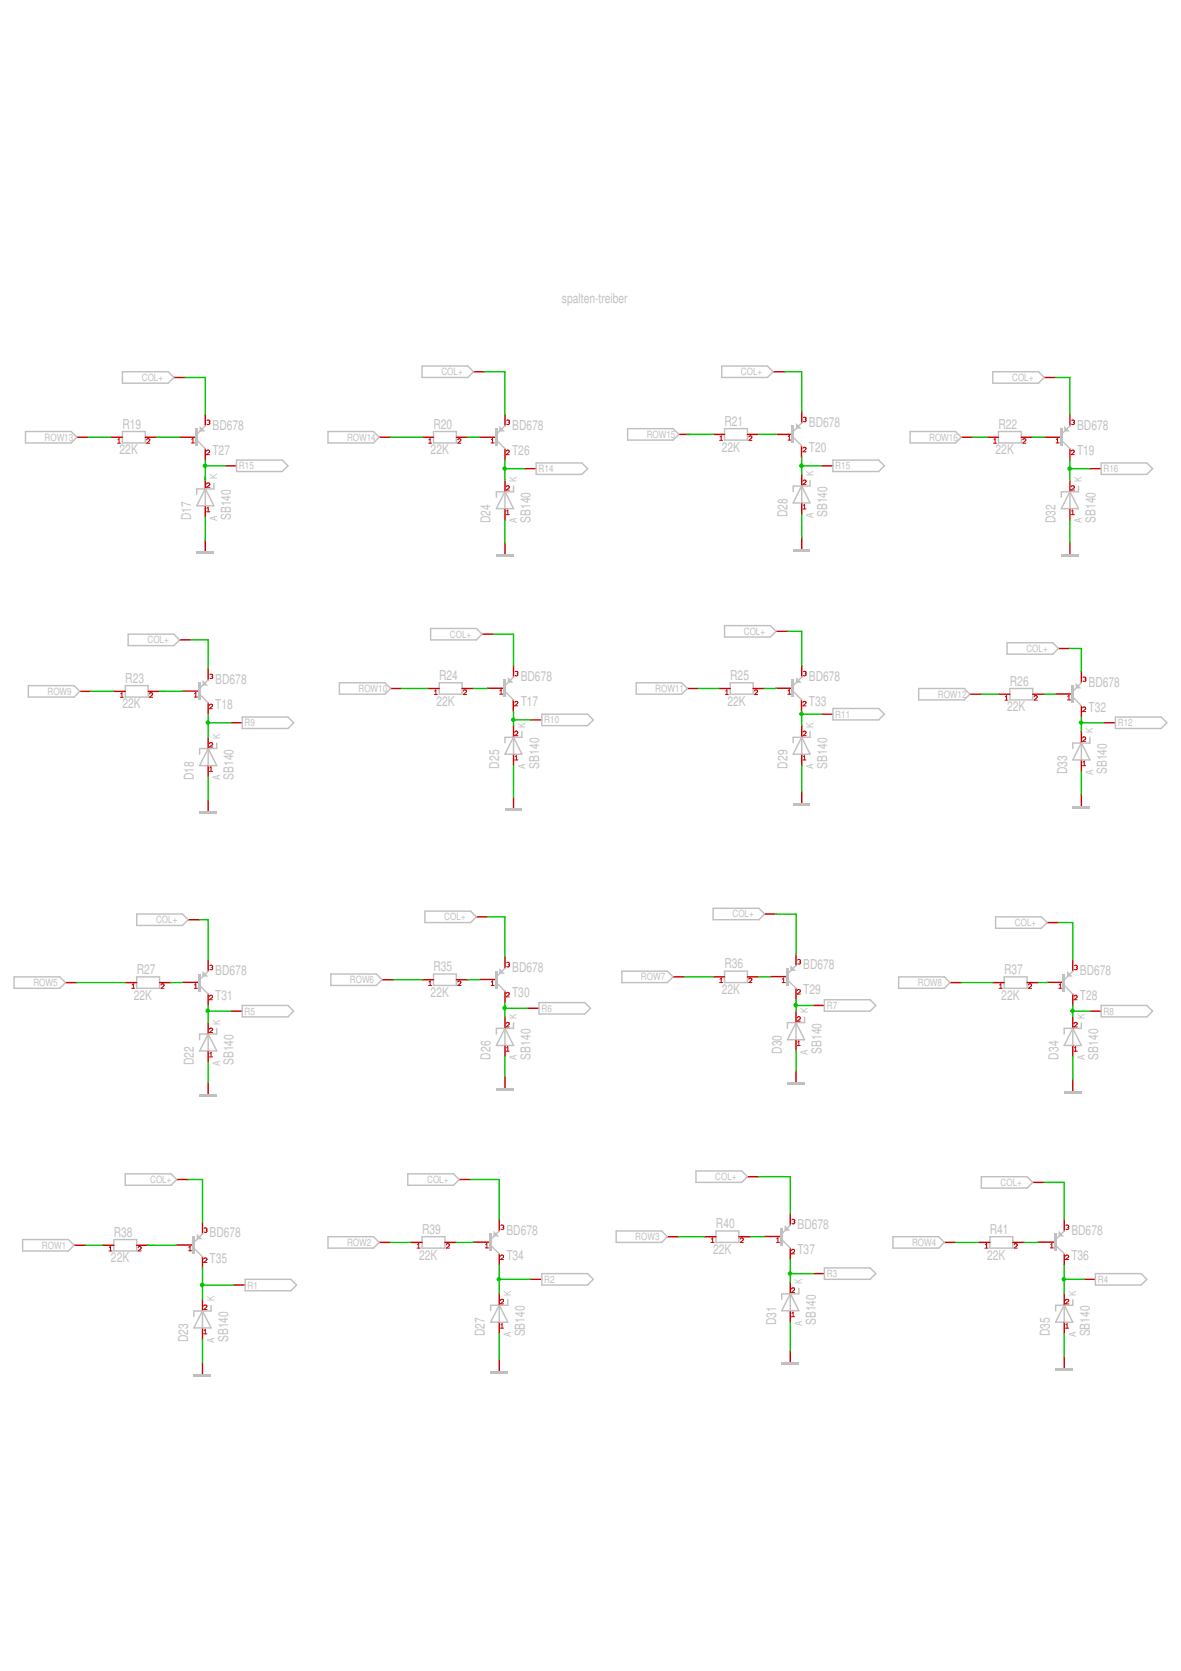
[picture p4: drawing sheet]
<svg xmlns="http://www.w3.org/2000/svg" width="210mm" height="297mm" viewBox="0 0 210 297" stroke-linecap="round" stroke-linejoin="round" font-family="sans-serif">
<g fill="none" stroke="#c0c0c0" stroke-width=".25">
<path d="M21.8 76.7h4v2h-4zM77 76.7h4.1v2h-4.1zM128.8 76.2h4v2h-4zM177.5 76.7h4v2h-4zM36.5 86.9l1.5 3h-3zM36.5 86.9v3M38 85.9v1h-3v1M89.7 87.4l1.6 3h-3.1zM89.7 87.4v3M91.3 86.4v1h-3.1v1M142.5 86.4v3M142.5 86.4l1.5 3h-3z"/>
<path d="M144 85.4v1h-3v1M190.2 87.4l1.5 3h-3.1zM190.2 87.4v3M191.7 86.4v1h-3.1v1M22.3 121.9h4v2h-4zM37 133.1v3M37 133.1l1.5 3h-3zM38.5 132.1v1h-3v1M78.1 121.4h4v2h-4zM91.3 131l1.5 3.1h-3.1zM91.3 131v3.1M92.8 130v1.1h-3.1v.9"/>
<path d="M129.8 121.4h4.1v2h-4.1zM142.5 131l1.5 3.1h-3zM142.5 131v3.1M144 130v1.1h-3v.9M179.5 122.4h4.1v2h-4.1zM192.2 132v3.1M192.2 132l1.5 3.1h-3zM193.7 131.1v1h-3v1M24.3 173.7h4.1v2h-4.1zM77 173.1h4.1v2.1h-4.1zM128.8 172.6h4v2.1h-4zM178.5 173.7h4v2h-4z"/>
<path d="M37 183.8l1.5 3h-3zM37 183.8v3M38.5 182.8v1h-3v1M89.7 182.8l1.6 3h-3.1zM89.7 182.8v3M91.3 181.8v1h-3.1v1M141.5 181.8l1.5 3h-3zM141.5 181.8v3M143 180.8v1h-3v1M190.7 182.8v3M190.7 182.8l1.5 3h-3.1zM192.2 181.8v1h-3.1v1"/>
<path d="M75 219.8h4.1v2.1h-4.1zM127.3 218.8h4v2.1h-4zM140.5 217.8l-1.6 1.5M175.9 219.8h4.1v2.1h-4.1zM4 220.3h8.1l1.1 1.1-1.1 1h-8.1zM20.2 220.3h4.1v2.1h-4.1zM36 233l1.5 3.1h-3zM36 233v3.1M37.5 232.1v.9h-3v1M88.7 232l1.6 3h-3.1zM88.7 232v3M90.3 231.1v.9h-3.1v1"/>
<path d="M138.9 220.3l1.6 1.6M140.5 230l1.5 3h-3.1zM140.5 230v3M142 229v1h-3.1v1M189.1 232l1.6 3h-3.1zM189.1 232v3M190.7 231.1v.9h-3.1v1"/>
</g>
<g fill="none" stroke="#c80000" stroke-width=".25">
<path d="M19.7 77.7h2.1M25.8 77.7h2.1M75 77.7h2M81.1 77.7h2M126.7 77.2h2.1M132.8 77.2h2.1M175.4 77.7h2.1M181.5 77.7h2.1M36.5 84.8v2.1M36.5 89.9v2M89.7 85.3v2.1M89.7 90.4v2.1"/>
<path d="M142.5 84.3v2.1M142.5 89.4v2M190.2 85.3v2.1M190.2 90.4v2.1M20.2 122.9h2.1M26.3 122.9h2.1M37 131v2.1M37 136.1v2M76 122.4h2.1M82.1 122.4h2.1M91.3 129v2M91.3 134.1v2"/>
<path d="M127.8 122.4h2M133.9 122.4h2M142.5 129v2M142.5 134.1v2M177.5 123.4h2M183.6 123.4h2M192.2 130v2M192.2 135.1v2M22.3 174.7h2M28.4 174.7h2M75 174.2h2M81.1 174.2h2"/>
<path d="M126.7 173.7h2.1M132.8 173.7h2.1M141.5 179.7v2.1M176.4 174.7h2.1M182.5 174.7h2.1M37 181.8v2M37 186.8v2M89.7 180.8v2M89.7 185.8v2M141.5 184.8v2M190.7 180.8v2M190.7 185.8v2"/>
<path d="M125.2 219.8h2.1M131.3 219.8h2.1M135.8 219.8h3.1M140.5 215.8v2M13.2 221.4h2M18.2 221.4h2M24.3 221.4h2M36 231v2M36 236.1v2M73 220.9h2M79.1 220.9h2M88.7 230v2"/>
<path d="M88.7 235v2.1M140.5 221.9v2M140.5 227.9v2.1M140.5 233v2M173.9 220.9h2M180 220.9h2M189.1 230v2M189.1 235v2.1"/>
</g>
<g fill="none" stroke="#c80000" stroke-width=".18">
<path d="M20.9 78.8h.5M21 78.2l.2-.2v.8M26.1 78.2l.2-.2 .2 .1 .1 .1-.5 .6h.5M76.2 78.8h.5M76.2 78.2l.3-.2v.8M81.4 78.2l.2-.2 .2 .1 .1 .1-.5 .6h.5M127.9 78.3h.5M128 77.7l.2-.2v.8M133.1 77.7l.2-.2 .3 .1v.1l-.5 .6h.5M176.6 78.8h.5M176.7 78.2l.2-.2v.8M181.8 78.2l.2-.2 .2 .1 .1 .1-.5 .6h.5"/>
<path d="M36.7 86l.2-.1h.3v.3l-.5 .4h.6M36.7 91h.6M36.8 90.3l.2-.1v.8M90 86.5l.2-.1h.3v.3l-.5 .4h.5M90 91.5h.5M90 90.8l.3-.1v.8M142.7 85.5l.2-.2 .3 .1v.3l-.5 .4h.6M142.7 90.5h.6M142.8 89.8l.2-.1v.8M190.4 86.5l.2-.1h.3v.3l-.5 .4h.6M190.4 91.5h.6M190.5 90.8l.2-.1v.8"/>
<path d="M21.4 124h.5M21.5 123.4l.2-.3v.9M26.6 123.4v-.2a.32 .32 0 0 1 .5 .2l-.5 .6h.5M37.2 132.2a.3 .3 0 0 1 .3-.2 .3 .3 0 0 1 .3 .3l-.6 .5h.6M37.2 137.1h.6M37.3 136.5l.2-.2v.8M77.2 123.4h.5M77.3 122.9l.2-.3v.8M82.4 122.9v-.2a.32 .32 0 0 1 .5 .2l-.5 .5h.5M91.5 130.2l.2-.2h.3v.4l-.5 .4h.5M91.5 135.1h.5M91.6 134.5l.2-.2v.8"/>
<path d="M128.9 123.4h.6M129 122.9l.2-.3v.8M134.1 122.9l.1-.2a.32 .32 0 0 1 .5 .2l-.6 .5h.6M142.7 130.2l.2-.2h.3v.4l-.5 .4h.6M142.7 135.1h.6M142.8 134.5l.2-.2v.8M178.6 124.5h.6M178.7 123.9l.2-.2v.8M183.8 123.9l.1-.2a.32 .32 0 0 1 .5 .2l-.6 .6h.6M192.4 131.2l.2-.2 .3 .1v.3l-.5 .4h.6M192.4 136.1h.6M192.5 135.5l.2-.2v.8"/>
<path d="M23.4 175.7h.6M23.5 175.1l.2-.2v.8M28.6 175.1l.2-.2 .3 .1 .1 .2-.6 .5h.6M76.2 175.2h.5M76.2 174.6l.3-.2v.8M81.4 174.6l.2-.2 .2 .1 .1 .2-.5 .5h.5M127.9 174.7h.5M128 174.1l.2-.2v.8M133.1 174.1l.2-.2h.3v.3l-.5 .5h.5M177.6 175.7h.5M177.7 175.1l.2-.2v.8M182.8 175.1l.2-.2 .3 .1v.2l-.5 .5h.5"/>
<path d="M37.2 183a.3 .3 0 0 1 .3-.3 .3 .3 0 0 1 .3 .3l-.6 .6h.6M37.2 187.9h.6M37.3 187.3l.2-.2v.8M90 181.9l.2-.2 .3 .1v.3l-.5 .4h.5M90 186.9h.5M90 186.3l.3-.2v.8M141.7 180.9l.2-.2 .3 .1v.3l-.5 .4h.5M141.7 185.8h.5M141.8 185.3l.2-.3v.8M190.9 181.9a.3 .3 0 0 1 .3-.2 .3 .3 0 0 1 .3 .3l-.6 .5h.6M190.9 186.9h.6M191 186.3l.2-.2v.8"/>
<path d="M140.8 216.8a.29 .29 0 0 1 .3 0 .29 .29 0 0 1 .2 .2l-.1 .2M141.1 217.2h.1M141.2 217.2l.1 .1a.3 .3 0 0 1-.5 .2M19.3 222.4h.6M19.4 221.8l.2-.2v.8M24.6 221.8l.2-.2 .2 .1 .1 .2-.5 .5h.5M36.2 232.2l.2-.2h.3v.4l-.5 .4h.6M36.2 237.1h.6M36.3 236.5l.2-.2v.8M74.1 221.9h.6M74.2 221.3l.2-.2v.8M79.3 221.3l.2-.2h.3l.1 .3-.6 .5h.6"/>
<path d="M88.9 231.2a.34 .34 0 0 1 .6-.2v.4l-.6 .4h.6M88.9 236.1h.6M89 235.5l.2-.2v.8M126.4 220.9h.5M126.4 220.3l.3-.3v.9M131.6 220.3l.2-.3 .2 .1 .1 .2-.5 .6h.5M138 220.9h.6M138 220.2l.3-.2v.9M140.7 229.2a.33 .33 0 0 1 .5-.2v.3l-.5 .4h.5M140.7 222.3l.2-.2 .3 .1v.3l-.5 .4h.5M140.7 234.1h.5M140.8 233.5l.2-.2v.8"/>
<path d="M175 221.9h.6M175.1 221.3l.2-.2v.8M180.3 221.3l.2-.2h.2l.1 .3-.5 .5h.5M189.4 231.2a.31 .31 0 0 1 .3-.2 .31 .31 0 0 1 .2 .2l-.5 .6h.5M189.4 236.1h.5M189.4 235.5l.3-.2v.8"/>
</g>
<path d="M138.9 218.3v3.1" fill="none" stroke="#c0c0c0" stroke-width=".42"/>
<path d="M139.4 217.8l1.1 1h-1.1z" fill="#c0c0c0"/>
<path d="M189.1 216.8v2M184.5 220.8h3.1M189.1 222.9v2" fill="none" stroke="#c80000" stroke-width=".25"/>
<path d="M189.4 217.8a.29 .29 0 0 1 .4 0 .29 .29 0 0 1 .1 .2v.2M189.8 218.2h.1M189.9 218.2v.2a.3 .3 0 0 1-.5 .1M186.7 221.8h.5M186.8 221.2l.1-.1v.7M189.4 223.3a.3 .3 0 0 1 .3-.2 .3 .3 0 0 1 .2 .3l-.5 .5h.5" fill="none" stroke="#c80000" stroke-width=".18"/>
<path d="M187.6 219.3v3.1" fill="none" stroke="#c0c0c0" stroke-width=".42"/>
<path d="M189.1 218.8l-1.5 1.5M187.6 221.4l1.5 1.5" fill="none" stroke="#c0c0c0" stroke-width=".25"/>
<path d="M188.1 218.8l1 1h-1z" fill="#c0c0c0"/>
<path d="M36 217.3v2M31.4 221.3h3M36 223.4v2" fill="none" stroke="#c80000" stroke-width=".25"/>
<path d="M36.3 218.4a.29 .29 0 0 1 .3-.1 .29 .29 0 0 1 .2 .2l-.1 .2M36.6 218.7h.1M36.7 218.7l.1 .2a.3 .3 0 0 1-.5 .1M33.5 222.3h.6M33.6 221.7l.2-.1v.7M36.2 223.8a.3 .3 0 0 1 .3-.2 .3 .3 0 0 1 .3 .3l-.6 .5h.6" fill="none" stroke="#c80000" stroke-width=".18"/>
<path d="M34.4 219.8v3.1" fill="none" stroke="#c0c0c0" stroke-width=".42"/>
<path d="M36 219.3l-1.5 1.6M34.5 221.9l1.5 1.5" fill="none" stroke="#c0c0c0" stroke-width=".25"/>
<path d="M35 219.3l1 1h-1z" fill="#c0c0c0"/>
<path d="M88.7 216.8v2M84.1 220.8h3.1M88.7 222.9v2" fill="none" stroke="#c80000" stroke-width=".25"/>
<path d="M89 217.8a.29 .29 0 0 1 .3 0 .29 .29 0 0 1 .2 .2v.2M89.4 218.2h.1M89.5 218.2v.2a.3 .3 0 0 1-.5 .1M86.3 221.8h.5M86.3 221.2l.2-.1v.7M88.9 223.3a.28 .28 0 0 1 .3-.2 .28 .28 0 0 1 .3 .2v.2l-.6 .4h.6" fill="none" stroke="#c80000" stroke-width=".18"/>
<path d="M87.2 219.3v3.1" fill="none" stroke="#c0c0c0" stroke-width=".42"/>
<path d="M88.7 218.8l-1.5 1.5M87.2 221.4l1.5 1.5" fill="none" stroke="#c0c0c0" stroke-width=".25"/>
<path d="M87.7 218.8l1 1h-1z" fill="#c0c0c0"/>
<path d="M142.5 118.3v2.1M137.9 122.3h3M142.5 124.4v2" fill="none" stroke="#c80000" stroke-width=".25"/>
<path d="M142.8 119.4h.4v.3M143.1 119.7h.1M143.2 119.7v.4h-.4M140 123.4h.6M140.1 122.8l.2-.2v.8M142.7 124.9a.33 .33 0 0 1 .5-.2v.4l-.5 .4h.6" fill="none" stroke="#c80000" stroke-width=".18"/>
<path d="M140.9 120.9v3" fill="none" stroke="#c0c0c0" stroke-width=".42"/>
<path d="M141 122.9l1.5 1.5M142.5 120.4l-1.5 1.5" fill="none" stroke="#c0c0c0" stroke-width=".25"/>
<path d="M141.5 120.4l1 1h-1z" fill="#c0c0c0"/>
<path d="M192.2 119.3v2.1M187.6 123.4h3M192.2 125.4v2.1" fill="none" stroke="#c80000" stroke-width=".25"/>
<path d="M189.7 124.4h.6M189.8 123.8l.2-.2v.8M192.4 125.9l.2-.2h.3v.4l-.5 .4h.6M192.5 120.4h.4v.3M192.8 120.7h.1M192.9 120.7v.4h-.4" fill="none" stroke="#c80000" stroke-width=".18"/>
<path d="M190.6 121.9v3" fill="none" stroke="#c0c0c0" stroke-width=".42"/>
<path d="M190.7 123.9l1.5 1.5M192.2 121.4l-1.5 1.5" fill="none" stroke="#c0c0c0" stroke-width=".25"/>
<path d="M191.2 121.4l1 1h-1z" fill="#c0c0c0"/>
<path d="M32.4 174.6h3M37 170.6v2M37 176.7v2" fill="none" stroke="#c80000" stroke-width=".25"/>
<path d="M34.5 175.7h.6M34.6 175.1l.2-.2v.8M37.2 177.1a.28 .28 0 0 1 .3-.2 .28 .28 0 0 1 .3 .2l-.1 .2-.5 .4h.6M37.3 171.7a.29 .29 0 0 1 .3-.1 .29 .29 0 0 1 .2 .3l-.1 .1M37.6 172h.1M37.7 172l.1 .2a.34 .34 0 0 1-.5 .1" fill="none" stroke="#c80000" stroke-width=".18"/>
<path d="M35.4 173.1v3.1" fill="none" stroke="#c0c0c0" stroke-width=".42"/>
<path d="M35.5 175.2l1.5 1.5M37 172.6l-1.5 1.6" fill="none" stroke="#c0c0c0" stroke-width=".25"/>
<path d="M36 172.6l1 1h-1z" fill="#c0c0c0"/>
<path d="M85.1 174.1h3.1M89.7 170.1v2M89.7 176.2v2" fill="none" stroke="#c80000" stroke-width=".25"/>
<path d="M87.3 175.2h.5M87.3 174.6l.2-.2v.8M90 176.6l.2-.2 .3 .1v.3l-.5 .4h.5M90 171.2a.29 .29 0 0 1 .4-.1 .29 .29 0 0 1 .2 .3l-.1 .1M90.4 171.5h.1M90.5 171.5l.1 .2a.33 .33 0 0 1-.6 .1" fill="none" stroke="#c80000" stroke-width=".18"/>
<path d="M88.2 172.6v3.1" fill="none" stroke="#c0c0c0" stroke-width=".42"/>
<path d="M88.2 174.7l1.5 1.5M89.7 172.1l-1.5 1.6" fill="none" stroke="#c0c0c0" stroke-width=".25"/>
<path d="M88.7 172.1l1 1h-1z" fill="#c0c0c0"/>
<path d="M136.9 173.6h3M141.5 169.6v2M141.5 175.7v2" fill="none" stroke="#c80000" stroke-width=".25"/>
<path d="M139 174.7h.6M139.1 174.1l.2-.2v.8M141.7 176.1l.2-.2 .3 .1v.3l-.5 .4h.5M141.8 170.6a.29 .29 0 0 1 .3 0 .29 .29 0 0 1 .2 .3l-.1 .1M142.1 171h.1M142.2 171l.1 .2a.33 .33 0 0 1-.5 .1" fill="none" stroke="#c80000" stroke-width=".18"/>
<path d="M139.9 172.1v3.1" fill="none" stroke="#c0c0c0" stroke-width=".42"/>
<path d="M140 174.2l1.5 1.5M141.5 171.6l-1.5 1.5" fill="none" stroke="#c0c0c0" stroke-width=".25"/>
<path d="M140.5 171.6l1 1h-1z" fill="#c0c0c0"/>
<path d="M186.1 174.6h3M190.7 170.6v2M190.7 176.7v2" fill="none" stroke="#c80000" stroke-width=".25"/>
<path d="M188.2 175.7h.6M188.3 175.1l.2-.2v.8M190.9 177.1a.28 .28 0 0 1 .3-.2 .28 .28 0 0 1 .2 .2v.2l-.5 .4h.5M191 171.7a.29 .29 0 0 1 .3-.1 .29 .29 0 0 1 .2 .3l-.1 .1M191.3 172h.1M191.4 172l.1 .2a.34 .34 0 0 1-.5 .1" fill="none" stroke="#c80000" stroke-width=".18"/>
<path d="M189.1 173.1v3.1" fill="none" stroke="#c0c0c0" stroke-width=".42"/>
<path d="M189.1 175.2l1.6 1.5M190.7 172.6l-1.6 1.6" fill="none" stroke="#c0c0c0" stroke-width=".25"/>
<path d="M189.7 172.6l1 1h-1z" fill="#c0c0c0"/>
<path d="M31.9 77.7h3M36.5 73.7v2M36.5 79.8v2" fill="none" stroke="#c80000" stroke-width=".25"/>
<path d="M34 78.7h.6M34.1 78.1l.2-.2v.8M36.8 74.7h.4v.4M37.1 75.1h.1M37.2 75.1l.1 .2a.3 .3 0 0 1-.5 .1M36.7 80.2a.28 .28 0 0 1 .3-.2 .28 .28 0 0 1 .3 .2l-.6 .6h.6" fill="none" stroke="#c80000" stroke-width=".18"/>
<path d="M34.9 76.2v3" fill="none" stroke="#c0c0c0" stroke-width=".42"/>
<path d="M35 78.2l1.5 1.6M36.5 75.7l-1.5 1.5" fill="none" stroke="#c0c0c0" stroke-width=".25"/>
<path d="M35.5 75.7l1 1h-1z" fill="#c0c0c0"/>
<path d="M85.1 77.7h3.1M89.7 73.7v2M89.7 79.8v2" fill="none" stroke="#c80000" stroke-width=".25"/>
<path d="M87.3 78.7h.5M87.3 78.1l.2-.2v.8M90 74.7h.5v.4M90.4 75.1h.1M90.5 75.1l.1 .2a.3 .3 0 0 1-.6 .1M90 80.2l.2-.2 .3 .1v.3l-.5 .4h.5" fill="none" stroke="#c80000" stroke-width=".18"/>
<path d="M88.2 76.2v3" fill="none" stroke="#c0c0c0" stroke-width=".42"/>
<path d="M88.2 78.2l1.5 1.6M89.7 75.7l-1.5 1.5" fill="none" stroke="#c0c0c0" stroke-width=".25"/>
<path d="M88.7 75.7l1 1h-1z" fill="#c0c0c0"/>
<path d="M137.9 77.2h3M142.5 79.2v2.1M142.5 73.2v2" fill="none" stroke="#c80000" stroke-width=".25"/>
<path d="M140 78.2h.6M140.1 77.6l.2-.2v.8M142.7 79.7l.2-.2 .3 .1v.3l-.5 .4h.6M142.8 74.2h.4v.3M143.1 74.5h.1M143.2 74.5v.4h-.4" fill="none" stroke="#c80000" stroke-width=".18"/>
<path d="M140.9 75.7v3" fill="none" stroke="#c0c0c0" stroke-width=".42"/>
<path d="M141 77.7l1.5 1.5M142.5 75.2l-1.5 1.5" fill="none" stroke="#c0c0c0" stroke-width=".25"/>
<path d="M141.5 75.2l1 1h-1z" fill="#c0c0c0"/>
<path d="M185.5 77.7h3.1M190.2 73.7v2M190.2 79.8v2" fill="none" stroke="#c80000" stroke-width=".25"/>
<path d="M187.7 78.7h.6M187.7 78.1l.3-.2v.8M190.5 74.7h.4v.4M190.8 75.1h.1M190.9 75.1l.1 .2a.3 .3 0 0 1-.5 .1M190.4 80.2a.28 .28 0 0 1 .2-.2 .28 .28 0 0 1 .3 .2l-.5 .6h.5" fill="none" stroke="#c80000" stroke-width=".18"/>
<path d="M188.6 76.2v3" fill="none" stroke="#c0c0c0" stroke-width=".42"/>
<path d="M188.6 78.2l1.6 1.6M190.2 75.7l-1.6 1.5" fill="none" stroke="#c0c0c0" stroke-width=".25"/>
<path d="M189.1 75.7l1.1 1h-1.1z" fill="#c0c0c0"/>
<path d="M37 118.8v2.1M32.4 122.9h3M37 124.9v2.1" fill="none" stroke="#c80000" stroke-width=".25"/>
<path d="M37.3 119.9h.4v.3M34.5 123.9h.6M34.6 123.3l.2-.2v.8M37.2 125.4a.33 .33 0 0 1 .5-.2v.4l-.5 .4h.6M37.6 120.2h.1M37.7 120.2v.4h-.4" fill="none" stroke="#c80000" stroke-width=".18"/>
<path d="M35.4 121.4v3" fill="none" stroke="#c0c0c0" stroke-width=".42"/>
<path d="M35.5 123.4l1.5 1.5M37 120.9l-1.5 1.5" fill="none" stroke="#c0c0c0" stroke-width=".25"/>
<path d="M36 120.9l1 1h-1z" fill="#c0c0c0"/>
<path d="M91.3 118.3v2.1M86.7 122.3h3M91.2 124.4v2" fill="none" stroke="#c80000" stroke-width=".25"/>
<path d="M91.6 119.4h.4v.3M91.9 119.7h.1M92 119.7v.4h-.4M88.8 123.4h.6M88.9 122.8l.2-.2v.8M91.5 124.9a.33 .33 0 0 1 .5-.2v.4l-.5 .4h.5" fill="none" stroke="#c80000" stroke-width=".18"/>
<path d="M89.7 120.9v3" fill="none" stroke="#c0c0c0" stroke-width=".42"/>
<path d="M89.7 122.9l1.6 1.5M91.3 120.4l-1.6 1.5" fill="none" stroke="#c0c0c0" stroke-width=".25"/>
<path d="M90.3 120.4l1 1h-1z" fill="#c0c0c0"/>
<g fill="none" stroke="#c80000" stroke-width=".25">
<path d="M13.7 77.7h2M30.9 67.1h2M67.4 77.7h2M84.2 66.1h2M120.7 77.2h2M137.4 66.1h2M170.9 77.7h2M185.6 67.1h2M40 82.8h2M93.3 83.3h2M146 82.8h2M193.7 83.3h2"/>
<path d="M31.9 113.7h2.1M85.7 112.7h2M137.9 112.2h2.1M188.1 115.3h2.1M14.2 122.9h2M41 128.5h2.1M69.4 122.4h2.1M94.3 128h2M122.2 122.4h2M146 127h2M172.4 123.4h2M196.2 128.5h2"/>
<path d="M11.6 174.7h2.1M33.4 163.5h2.1M41 179.7h2.1M67.9 174.2h2M84.7 163h2M93.8 179.2h2M119.6 173.7h2.1M135.9 162.5h2M144.5 178.7h2M168.8 174.7h2.1M186.1 164h2M193.7 179.7h2"/>
<path d="M31.4 209.7h2M81.6 209.7h2.1M118.6 219.8h2.1M132.8 209.2h2.1M183.6 210.2h2M41.5 228.4h2.1M67.4 220.9h2M94.3 227.4h2M144.5 226.4h2M167.9 220.9h1.9M192.7 227.4h2M36 242.1v2.1"/>
</g>
<g fill="none" stroke="#c0c0c0" stroke-width=".25">
<path d="M4.5 76.7h8.2l1 1-1 1h-8.2zM21.8 66.1h8.1l1 1-1 1h-8.1zM58.3 76.7h8.1l1 1-1 1h-8.1zM75 65.1h8.1l1.1 1-1.1 1h-8.1zM111.5 76.2h8.1l1.1 1-1.1 1h-8.1zM128.3 65.1h8.1l1 1-1 1h-8.1zM161.8 76.7h8l1.1 1-1.1 1h-8zM176.4 66.1h8.2l1 1-1 1h-8.2zM42 81.8h8.2l1 1-1 1h-8.2zM95.3 82.3h8.1l1 1-1 1h-8.1zM148 81.8h8.2l1 1-1 1h-8.2zM195.7 82.3h8.1l1.1 1-1.1 1h-8.1z"/>
<path d="M22.8 112.7h8.1l1 1-1 1.1h-8.1zM76.5 111.7h8.2l1 1-1 1h-8.2zM128.8 111.2h8.1l1 1-1 1h-8.1zM179 114.3h8.1l1 1-1 1h-8.1zM5 121.9h8.2l1 1-1 1h-8.2zM43.1 127.5h8.1l1 1-1 1h-8.1zM60.3 121.4h8.1l1 1-1 1h-8.1zM96.3 127h8.1l1.1 1-1.1 1h-8.1zM113.1 121.4h8.1l1 1-1 1h-8.1zM148 125.9h8.2l1 1.1-1 1h-8.2zM163.3 122.4h8.1l1 1-1 1h-8.1zM198.2 127.5h8.2l1 1-1 1h-8.2z"/>
<path d="M2.5 173.7h8.1l1 1-1 1h-8.1zM24.3 162.5h8.1l1 1-1 1h-8.1zM43.1 178.7h8.1l1 1-1 1.1h-8.1zM58.8 173.1h8.1l1 1.1-1 1h-8.1zM75.5 162h8.2l1 1-1 1h-8.2zM95.8 178.2h8.1l1 1-1 1.1h-8.1zM110.5 172.6h8.1l1 1.1-1 1h-8.1zM126.7 161.5h8.2l1 1-1 1h-8.2zM146.5 177.7h8.1l1.1 1-1.1 1h-8.1zM159.7 173.7h8.2l.9 1-.9 1h-8.2zM177 163h8.1l1 1-1 1h-8.1zM195.7 178.7h8.1l1.1 1-1.1 1.1h-8.1z"/>
<path d="M22.3 208.7h8.1l1 1-1 1h-8.1zM58.3 219.8h8.1l1 1.1-1 1h-8.1zM72.5 208.7h8.1l1 1-1 1h-8.1zM109.5 218.8h8.1l1 1-1 1.1h-8.1zM123.7 208.2h8.1l1 1-1 1h-8.1zM158.7 219.8h8.1l1.1 1.1-1.1 1h-8.1zM174.4 209.2h8.1l1.1 1-1.1 1h-8.1zM43.6 227.4h8.1l1 1-1 1h-8.1zM96.3 226.4h8.1l1.1 1-1.1 1h-8.1zM146.5 225.4h8.1l1.1 1-1.1 1h-8.1zM194.7 226.4h8.1l1 1-1 1h-8.1z"/>
</g>
<path d="M34.5 244.2h3v.5h-3z" fill-rule="evenodd" fill="#c0c0c0"/>
<path d="M88.7 241.6v2.1" fill="none" stroke="#c80000" stroke-width=".25"/>
<path d="M87.2 243.7h3.1v.5h-3.1z" fill-rule="evenodd" fill="#c0c0c0"/>
<path d="M140.5 240.1v2" fill="none" stroke="#c80000" stroke-width=".25"/>
<path d="M138.9 242.1h3.1v.6h-3.1z" fill-rule="evenodd" fill="#c0c0c0"/>
<path d="M189.1 241.1v2.1" fill="none" stroke="#c80000" stroke-width=".25"/>
<path d="M187.6 243.2h3.1v.5h-3.1z" fill-rule="evenodd" fill="#c0c0c0"/>
<path d="M190.2 96.5v2.1" fill="none" stroke="#c80000" stroke-width=".25"/>
<path d="M188.6 98.6h3.1v.5h-3.1z" fill-rule="evenodd" fill="#c0c0c0"/>
<path d="M192.2 141.2v2" fill="none" stroke="#c80000" stroke-width=".25"/>
<path d="M190.7 143.2h3v.5h-3z" fill-rule="evenodd" fill="#c0c0c0"/>
<path d="M190.7 191.9v2" fill="none" stroke="#c80000" stroke-width=".25"/>
<path d="M189.1 193.9h3.1v.5h-3.1z" fill-rule="evenodd" fill="#c0c0c0"/>
<path d="M141.5 190.4v2" fill="none" stroke="#c80000" stroke-width=".25"/>
<path d="M140 192.4h3v.5h-3z" fill-rule="evenodd" fill="#c0c0c0"/>
<path d="M89.7 191.4v2" fill="none" stroke="#c80000" stroke-width=".25"/>
<path d="M88.2 193.4h3.1v.5h-3.1z" fill-rule="evenodd" fill="#c0c0c0"/>
<path d="M37 192.4v2" fill="none" stroke="#c80000" stroke-width=".25"/>
<path d="M35.5 194.4h3v.5h-3z" fill-rule="evenodd" fill="#c0c0c0"/>
<path d="M142.5 140.7v2" fill="none" stroke="#c80000" stroke-width=".25"/>
<path d="M141 142.7h3v.5h-3z" fill-rule="evenodd" fill="#c0c0c0"/>
<path d="M91.3 141.7v2" fill="none" stroke="#c80000" stroke-width=".25"/>
<path d="M89.7 143.7h3.1v.5h-3.1z" fill-rule="evenodd" fill="#c0c0c0"/>
<path d="M37 142.2v2" fill="none" stroke="#c80000" stroke-width=".25"/>
<path d="M35.5 144.2h3v.5h-3z" fill-rule="evenodd" fill="#c0c0c0"/>
<path d="M142.5 95.5v2" fill="none" stroke="#c80000" stroke-width=".25"/>
<path d="M141 97.5h3v.5h-3z" fill-rule="evenodd" fill="#c0c0c0"/>
<path d="M89.7 96.5v2.1" fill="none" stroke="#c80000" stroke-width=".25"/>
<path d="M88.2 98.6h3.1v.5h-3.1z" fill-rule="evenodd" fill="#c0c0c0"/>
<path d="M36.5 96v2" fill="none" stroke="#c80000" stroke-width=".25"/>
<path d="M35 98h3v.6h-3z" fill-rule="evenodd" fill="#c0c0c0"/>
<path d="M15.2 221.4h3" fill="none" stroke="#00c800" stroke-width=".25"/>
<circle cx="190.1" cy="83.3" r=".4" fill="#00c800"/>
<path d="M36.5 84.8v.5M190.2 81.8v3.5M190.2 83.3h3.5" fill="none" stroke="#00c800" stroke-width=".25"/>
<circle cx="36.4" cy="82.8" r=".4" fill="#00c800"/>
<path d="M36.5 81.8v3.5M36.5 82.8h3.5" fill="none" stroke="#00c800" stroke-width=".25"/>
<circle cx="142.4" cy="82.8" r=".4" fill="#00c800"/>
<path d="M142.5 81.3v3M142.5 82.8h3.5" fill="none" stroke="#00c800" stroke-width=".25"/>
<circle cx="89.7" cy="83.3" r=".4" fill="#00c800"/>
<path d="M89.7 81.8v3.5M89.7 83.3h3.6M192.2 128.5h4" fill="none" stroke="#00c800" stroke-width=".25"/>
<circle cx="192.1" cy="128.4" r=".39" fill="#00c800"/>
<path d="M142.5 126.4v.6M192.2 127.5v2.5" fill="none" stroke="#00c800" stroke-width=".25"/>
<circle cx="142.4" cy="126.9" r=".39" fill="#00c800"/>
<path d="M146 127h-3.5v2" fill="none" stroke="#00c800" stroke-width=".25"/>
<circle cx="91.2" cy="127.9" r=".39" fill="#00c800"/>
<path d="M91.3 126.4v2.6M91.3 128h3" fill="none" stroke="#00c800" stroke-width=".25"/>
<circle cx="36.9" cy="128.4" r=".39" fill="#00c800"/>
<path d="M37 127v4M37 128.5h4" fill="none" stroke="#00c800" stroke-width=".25"/>
<circle cx="190.6" cy="179.7" r=".4" fill="#00c800"/>
<path d="M190.7 178.7v2.1M190.7 179.7h3" fill="none" stroke="#00c800" stroke-width=".25"/>
<circle cx="141.4" cy="178.7" r=".4" fill="#00c800"/>
<path d="M141.5 177.7v2M141.5 178.7h3" fill="none" stroke="#00c800" stroke-width=".25"/>
<circle cx="89.7" cy="179.2" r=".4" fill="#00c800"/>
<path d="M89.7 178.2v2.6M89.7 179.2h4.1" fill="none" stroke="#00c800" stroke-width=".25"/>
<circle cx="36.9" cy="179.7" r=".4" fill="#00c800"/>
<path d="M37 178.7v3.1M37 179.7h4" fill="none" stroke="#00c800" stroke-width=".25"/>
<circle cx="189.1" cy="227.4" r=".4" fill="#00c800"/>
<path d="M189.1 224.9v5.1M189.1 227.4h3.6" fill="none" stroke="#00c800" stroke-width=".25"/>
<circle cx="140.4" cy="226.4" r=".4" fill="#00c800"/>
<path d="M140.5 223.9v4M140.5 226.4h4" fill="none" stroke="#00c800" stroke-width=".25"/>
<circle cx="88.7" cy="227.4" r=".4" fill="#00c800"/>
<path d="M88.7 224.9v5.1M88.7 227.4h5.6" fill="none" stroke="#00c800" stroke-width=".25"/>
<circle cx="35.9" cy="228.4" r=".4" fill="#00c800"/>
<g fill="none" stroke="#00c800" stroke-width=".25">
<path d="M15.7 77.7h4M27.9 77.7h4M32.9 67.1h3.6v6.6M69.4 77.7h5.6M83.1 77.7h2.1M86.2 66.1h3.5v7.6M122.2 77.2h4.5M134.9 77.2h3M139.4 66.1h3.1v7.1M172.9 77.7h2.5M183.6 77.7h2M187.6 67.1h2.6v6.6"/>
<path d="M36.5 91.9v4.1M89.7 92.5v4M142.5 91.4v4.1M190.2 92.5v4M34 113.7h3v5.1M87.7 112.7h3.6v5.6M140 112.2h2.5v6.1M190.2 115.3h2v4M16.2 122.9h4M28.4 122.9h4M37 138.1v4.1M71.5 122.4h4.5"/>
<path d="M84.2 122.4h2.5M91.3 136.1v5.6M124.2 122.4h3.6M135.9 122.4h2M142.5 136.1v4.6M174.4 123.4h3.1M185.6 123.4h2M192.2 137.1v4.1M13.7 174.7h8.6M30.4 174.7h2M35.5 163.5h1.5v7.1M69.9 174.2h5.1"/>
<path d="M83.1 174.2h2.1M86.7 163h3v7.1M121.7 173.7h5M134.9 173.7h2M137.9 162.5h3.6v7.1M170.9 174.7h5.5M184.6 174.7h1.5M188.1 164h2.6v6.6M37 188.8v3.6M89.7 187.8v3.6M141.5 186.8v3.6M190.7 187.8v4.1"/>
<path d="M33.4 209.7h2.6v7.6M83.7 209.7h5v7.1M120.7 219.8h4.5M133.4 219.8h2.5M134.9 209.2h5.6v6.6M185.6 210.2h3.5v6.6M26.3 221.4h5.1M36 225.4v5.6M36 238.1v4M36 228.4h5.5M69.4 220.9h3.6M81.1 220.9h3.1"/>
<path d="M88.7 237.1v4.5M140.5 235v5.1M169.8 220.9h4.1M182 220.9h2.6M189.1 237.1v4"/>
</g>
<g font-size="2.4" fill="#c0c0c0">
<text x="99.9" y="53.9">spalten-treiber</text>
<text x="21.8" y="76.2">R19</text>
<text x="37.8" y="76.4">BD678</text>
<text x="77" y="76.2">R20</text>
<text x="91" y="76.4">BD678</text>
<text x="128.8" y="75.7">R21</text>
<text x="143.8" y="75.9">BD678</text>
<text x="177.5" y="76.2">R22</text>
<text x="191.4" y="76.4">BD678</text>
<text x="21.3" y="80.8">22K</text>
<text x="37.8" y="80.8">T27</text>
<text x="76.5" y="80.8">22K</text>
<text x="91" y="80.8">T26</text>
<text x="128.3" y="80.3">22K</text>
<text x="143.8" y="80.3">T20</text>
<text x="177" y="80.8">22K</text>
<text x="191.4" y="80.8">T19</text>
<text x="34" y="92.5" transform="rotate(-90 34 92.5)">D17</text>
<text x="41" y="92.5" transform="rotate(-90 41 92.5)">SB140</text>
<text x="87.2" y="93" transform="rotate(-90 87.2 93)">D24</text>
<text x="94.3" y="93" transform="rotate(-90 94.3 93)">SB140</text>
<text x="140" y="91.9" transform="rotate(-90 140 91.9)">D28</text>
<text x="147" y="91.9" transform="rotate(-90 147 91.9)">SB140</text>
<text x="187.6" y="93" transform="rotate(-90 187.6 93)">D32</text>
<text x="194.7" y="93" transform="rotate(-90 194.7 93)">SB140</text>
<text x="21.8" y="125.9">22K</text>
<text x="22.3" y="121.4">R23</text>
<text x="38.3" y="126">T18</text>
<text x="38.3" y="121.5">BD678</text>
<text x="77.6" y="125.4">22K</text>
<text x="78.1" y="120.9">R24</text>
<text x="92.5" y="125.5">T17</text>
<text x="92.5" y="121">BD678</text>
<text x="129.3" y="125.4">22K</text>
<text x="129.8" y="120.9">R25</text>
<text x="143.8" y="125.5">T33</text>
<text x="143.8" y="121">BD678</text>
<text x="179.5" y="121.9">R26</text>
<text x="193.5" y="122">BD678</text>
<text x="179" y="126.4">22K</text>
<text x="193.5" y="126.5">T32</text>
<text x="88.7" y="136.6" transform="rotate(-90 88.7 136.6)">D25</text>
<text x="95.8" y="136.6" transform="rotate(-90 95.8 136.6)">SB140</text>
<text x="140" y="136.6" transform="rotate(-90 140 136.6)">D29</text>
<text x="147" y="136.6" transform="rotate(-90 147 136.6)">SB140</text>
<text x="189.7" y="137.6" transform="rotate(-90 189.7 137.6)">D33</text>
<text x="196.7" y="137.6" transform="rotate(-90 196.7 137.6)">SB140</text>
<text x="34.5" y="138.6" transform="rotate(-90 34.5 138.6)">D18</text>
<text x="41.5" y="138.6" transform="rotate(-90 41.5 138.6)">SB140</text>
<text x="24.3" y="173.1">R27</text>
<text x="38.3" y="173.3">BD678</text>
<text x="77" y="172.6">R35</text>
<text x="91" y="172.8">BD678</text>
<text x="128.8" y="172.1">R36</text>
<text x="142.7" y="172.3">BD678</text>
<text x="178.5" y="173.1">R37</text>
<text x="191.9" y="173.3">BD678</text>
<text x="23.8" y="177.7">22K</text>
<text x="38.3" y="177.8">T31</text>
<text x="76.5" y="177.2">22K</text>
<text x="91" y="177.2">T30</text>
<text x="128.3" y="176.7">22K</text>
<text x="142.7" y="176.7">T29</text>
<text x="178" y="177.7">22K</text>
<text x="191.9" y="177.8">T28</text>
<text x="34.5" y="189.4" transform="rotate(-90 34.5 189.4)">D22</text>
<text x="41.5" y="189.4" transform="rotate(-90 41.5 189.4)">SB140</text>
<text x="87.2" y="188.3" transform="rotate(-90 87.2 188.3)">D26</text>
<text x="94.3" y="188.3" transform="rotate(-90 94.3 188.3)">SB140</text>
<text x="138.9" y="187.3" transform="rotate(-90 138.9 187.3)">D30</text>
<text x="146" y="187.3" transform="rotate(-90 146 187.3)">SB140</text>
<text x="188.1" y="188.3" transform="rotate(-90 188.1 188.3)">D34</text>
<text x="195.2" y="188.3" transform="rotate(-90 195.2 188.3)">SB140</text>
<text x="20.2" y="219.8">R38</text>
<text x="37.3" y="220">BD678</text>
<text x="75" y="219.3">R39</text>
<text x="90" y="219.5">BD678</text>
<text x="127.3" y="218.3">R40</text>
<text x="141.7" y="218.4">BD678</text>
<text x="175.9" y="219.3">R41</text>
<text x="190.4" y="219.5">BD678</text>
<text x="19.7" y="224.4">22K</text>
<text x="37.3" y="224.5">T35</text>
<text x="74.5" y="223.9">22K</text>
<text x="90" y="223.9">T34</text>
<text x="126.7" y="222.9">22K</text>
<text x="141.7" y="222.9">T37</text>
<text x="175.4" y="223.9">22K</text>
<text x="190.4" y="223.9">T36</text>
<text x="33.4" y="238.6" transform="rotate(-90 33.4 238.6)">D23</text>
<text x="40.6" y="238.6" transform="rotate(-90 40.6 238.6)">SB140</text>
<text x="86.2" y="237.6" transform="rotate(-90 86.2 237.6)">D27</text>
<text x="93.3" y="237.6" transform="rotate(-90 93.3 237.6)">SB140</text>
<text x="137.9" y="235.5" transform="rotate(-90 137.9 235.5)">D31</text>
<text x="145" y="235.5" transform="rotate(-90 145 235.5)">SB140</text>
<text x="186.6" y="237.6" transform="rotate(-90 186.6 237.6)">D35</text>
<text x="193.7" y="237.6" transform="rotate(-90 193.7 237.6)">SB140</text>
</g>
<g font-size="1.8" fill="#c0c0c0">
<text x="25.2" y="67.7">COL+</text>
<text x="78.4" y="66.7">COL+</text>
<text x="131.7" y="66.7">COL+</text>
<text x="179.9" y="67.7">COL+</text>
<text x="114.9" y="77.8">ROW15</text>
<text x="7.9" y="78.3">ROW13</text>
<text x="42.5" y="83.4">R15</text>
<text x="61.7" y="78.3">ROW14</text>
<text x="95.7" y="83.9">R14</text>
<text x="148.5" y="83.4">R15</text>
<text x="165.1" y="78.3">ROW16</text>
<text x="196.1" y="83.9">R16</text>
<text x="38.6" y="85.2" transform="rotate(-90 38.6 85.2)">K</text>
<text x="91.9" y="85.7" transform="rotate(-90 91.9 85.7)">K</text>
<text x="144.6" y="84.7" transform="rotate(-90 144.6 84.7)">K</text>
<text x="192.3" y="85.7" transform="rotate(-90 192.3 85.7)">K</text>
<text x="38.6" y="92.5" transform="rotate(-90 38.6 92.5)">A</text>
<text x="91.9" y="93" transform="rotate(-90 91.9 93)">A</text>
<text x="144.6" y="92" transform="rotate(-90 144.6 92)">A</text>
<text x="192.3" y="93" transform="rotate(-90 192.3 93)">A</text>
<text x="80" y="113.4">COL+</text>
<text x="132.2" y="112.9">COL+</text>
<text x="26.2" y="114.4">COL+</text>
<text x="182.4" y="115.9">COL+</text>
<text x="8.4" y="123.5">ROW9</text>
<text x="63.7" y="123">ROW10</text>
<text x="116.5" y="123">ROW11</text>
<text x="166.7" y="124">ROW12</text>
<text x="39.1" y="131.4" transform="rotate(-90 39.1 131.4)">K</text>
<text x="43.5" y="129.1">R9</text>
<text x="93.4" y="129.3" transform="rotate(-90 93.4 129.3)">K</text>
<text x="96.7" y="128.6">R10</text>
<text x="144.6" y="129.3" transform="rotate(-90 144.6 129.3)">K</text>
<text x="148.5" y="127.6">R11</text>
<text x="194.3" y="130.3" transform="rotate(-90 194.3 130.3)">K</text>
<text x="198.7" y="129.1">R12</text>
<text x="93.4" y="136.7" transform="rotate(-90 93.4 136.7)">A</text>
<text x="144.6" y="136.7" transform="rotate(-90 144.6 136.7)">A</text>
<text x="194.3" y="137.7" transform="rotate(-90 194.3 137.7)">A</text>
<text x="39.1" y="138.7" transform="rotate(-90 39.1 138.7)">A</text>
<text x="27.7" y="164.1">COL+</text>
<text x="79" y="163.6">COL+</text>
<text x="130.2" y="163.1">COL+</text>
<text x="180.4" y="164.6">COL+</text>
<text x="5.9" y="175.3">ROW5</text>
<text x="62.2" y="174.8">ROW6</text>
<text x="96.2" y="179.8">R6</text>
<text x="113.9" y="174.2">ROW7</text>
<text x="146.9" y="179.3">R7</text>
<text x="163.1" y="175.3">ROW8</text>
<text x="39.1" y="182.1" transform="rotate(-90 39.1 182.1)">K</text>
<text x="43.5" y="180.3">R5</text>
<text x="91.9" y="181.1" transform="rotate(-90 91.9 181.1)">K</text>
<text x="143.6" y="180.1" transform="rotate(-90 143.6 180.1)">K</text>
<text x="192.8" y="181.1" transform="rotate(-90 192.8 181.1)">K</text>
<text x="196.1" y="180.3">R8</text>
<text x="39.1" y="189.5" transform="rotate(-90 39.1 189.5)">A</text>
<text x="91.9" y="188.5" transform="rotate(-90 91.9 188.5)">A</text>
<text x="143.6" y="187.5" transform="rotate(-90 143.6 187.5)">A</text>
<text x="192.8" y="188.5" transform="rotate(-90 192.8 188.5)">A</text>
<text x="127.1" y="209.8">COL+</text>
<text x="26.7" y="210.3">COL+</text>
<text x="75.9" y="210.3">COL+</text>
<text x="177.8" y="210.8">COL+</text>
<text x="7.5" y="222">ROW1</text>
<text x="61.7" y="221.4">ROW2</text>
<text x="112.9" y="220.4">ROW3</text>
<text x="162.1" y="221.4">ROW4</text>
<text x="146.9" y="227">R3</text>
<text x="38.1" y="231.3" transform="rotate(-90 38.1 231.3)">K</text>
<text x="44" y="229.1">R1</text>
<text x="90.8" y="230.3" transform="rotate(-90 90.8 230.3)">K</text>
<text x="96.7" y="228">R2</text>
<text x="142.6" y="228.3" transform="rotate(-90 142.6 228.3)">K</text>
<text x="191.3" y="230.3" transform="rotate(-90 191.3 230.3)">K</text>
<text x="195.1" y="228">R4</text>
<text x="38.1" y="238.7" transform="rotate(-90 38.1 238.7)">A</text>
<text x="90.8" y="237.7" transform="rotate(-90 90.8 237.7)">A</text>
<text x="142.6" y="235.7" transform="rotate(-90 142.6 235.7)">A</text>
<text x="191.3" y="237.7" transform="rotate(-90 191.3 237.7)">A</text>
</g>
</svg>
